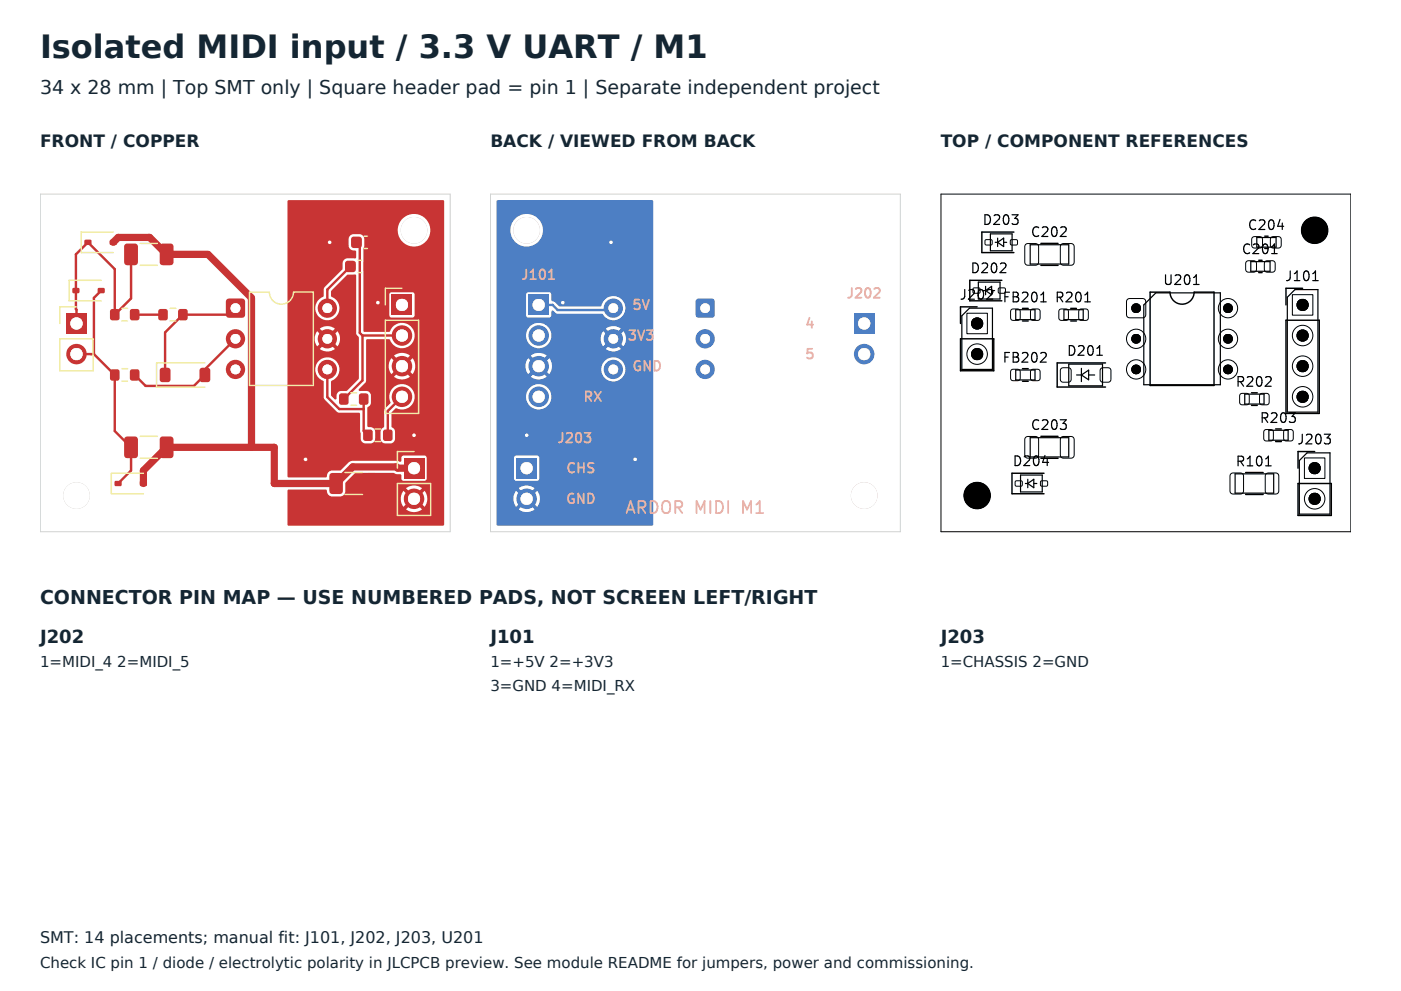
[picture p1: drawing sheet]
<svg xmlns="http://www.w3.org/2000/svg" width="420mm" height="297mm" viewBox="0 0 420 297" stroke-linecap="round" stroke-linejoin="round" font-family="sans-serif">
<g fill="#c83434">
<path d="M117.4 88.3h6.2v6.2h-6.2z" fill-rule="evenodd"/>
<path d="M68 89.7l.6-.2h4a.9 .9 0 0 1 .9 .9v3.9a.9 .9 0 0 1-.9 .9h-4a.9 .9 0 0 1-.9-.9v-3.9z" fill-rule="evenodd"/>
<path d="M37.5 73.3l.6-.3h2.4a.9 .9 0 0 1 .9 .9v4.7a.9 .9 0 0 1-.9 .9h-2.4a.9 .9 0 0 1-.9-.9v-4.7z" fill-rule="evenodd"/>
<path d="M48.1 73.3l.7-.3h2.3a.9 .9 0 0 1 .9 .9v4.7a.9 .9 0 0 1-.9 .9h-2.3a.9 .9 0 0 1-.9-.9v-4.7z" fill-rule="evenodd"/>
<path d="M105.5 71.1l.5-.2h1.7a.81 .81 0 0 1 .8 .8v1.8a.81 .81 0 0 1-.8 .8h-1.7a.81 .81 0 0 1-.8-.8v-1.8z" fill-rule="evenodd"/>
<path d="M111.1 71.1l.6-.2h1.6a.81 .81 0 0 1 .8 .8v1.8a.81 .81 0 0 1-.8 .8h-1.6a.81 .81 0 0 1-.9-.8v-1.8z" fill-rule="evenodd"/>
<path d="M33.2 92.8l.5-.2h1.4l.5 .2 .3 .5v2l-.3 .5-.5 .2h-1.4l-.5-.2-.2-.5v-2z" fill-rule="evenodd"/>
<path d="M39.1 92.8l.5-.2h1.5l.5 .2 .2 .5v2l-.2 .5-.5 .2h-1.5l-.5-.2-.2-.5v-2z" fill-rule="evenodd"/>
<path d="M25.4 71.9h1.9v1.4h-1.9z" fill-rule="evenodd"/>
<path d="M33 71.9h1.9v1.4h-1.9z" fill-rule="evenodd"/>
<path d="M99 142l.6-.3h2.3a.9 .9 0 0 1 .9 .9v4.6a.9 .9 0 0 1-.9 .9h-2.3a.9 .9 0 0 1-.9-.9v-4.6z" fill-rule="evenodd"/>
<path d="M109.6 142l.6-.3h2.3a.9 .9 0 0 1 .9 .9v4.6a.9 .9 0 0 1-.9 .9h-2.3a.9 .9 0 0 1-.9-.9v-4.6z" fill-rule="evenodd"/>
<path d="M48.1 110.4l.6-.2h1.6a.81 .81 0 0 1 .8 .8v2.7a.81 .81 0 0 1-.8 .8h-1.6a.81 .81 0 0 1-.8-.8v-2.7z" fill-rule="evenodd"/>
<path d="M60 110.4l.6-.2h1.6a.81 .81 0 0 1 .8 .8v2.7a.81 .81 0 0 1-.8 .8h-1.6a.81 .81 0 0 1-.8-.8v-2.7z" fill-rule="evenodd"/>
<path d="M109.1 128.9l.5-.2h1.4l.5 .2 .2 .6v1.9l-.2 .6-.5 .2h-1.4l-.5-.2-.3-.6v-1.9z" fill-rule="evenodd"/>
<path d="M115 128.9l.5-.2h1.5l.5 .2 .2 .6v1.9l-.2 .6-.5 .2h-1.5l-.5-.2-.2-.6v-1.9z" fill-rule="evenodd"/>
<path d="M21.8 86.4h1.9v1.4h-1.9z" fill-rule="evenodd"/>
<path d="M29.4 86.4h1.9v1.4h-1.9z" fill-rule="evenodd"/>
<path d="M47.6 92.8l.5-.2h1.5l.5 .2 .2 .5v2l-.2 .5-.5 .2h-1.5l-.5-.2-.2-.5v-2z" fill-rule="evenodd"/>
<path d="M53.6 92.8l.5-.2h1.4l.6 .2 .2 .5v2l-.2 .5-.6 .2h-1.4l-.5-.2-.2-.5v-2z" fill-rule="evenodd"/>
<path d="M33.2 110.9l.5-.2h1.4l.5 .2 .3 .5v2l-.3 .5-.5 .2h-1.4l-.5-.2-.2-.5v-2z" fill-rule="evenodd"/>
<path d="M39.1 110.9l.5-.2h1.5l.5 .2 .2 .5v2l-.2 .5-.5 .2h-1.5l-.5-.2-.2-.5v-2z" fill-rule="evenodd"/>
<path d="M101.8 118.1l.5-.2h1.5l.5 .2 .2 .5v2l-.2 .5-.5 .2h-1.5l-.5-.2-.2-.5v-2z" fill-rule="evenodd"/>
<path d="M107.8 118.1l.5-.2h1.5l.5 .2 .2 .5v2l-.2 .5-.5 .2h-1.5l-.5-.2-.2-.5v-2z" fill-rule="evenodd"/>
<path d="M19.9 93.9h6.1v6.1h-6.1z" fill-rule="evenodd"/>
<path d="M34.4 144.2h2v1.4h-2z" fill-rule="evenodd"/>
<path d="M42 144.2h2v1.4h-2z" fill-rule="evenodd"/>
<path d="M121 137.2h6.2v6.2h-6.2z" fill-rule="evenodd"/>
<path d="M103.7 78.4l.5-.3h1.7a.81 .81 0 0 1 .8 .9v1.8a.81 .81 0 0 1-.8 .8h-1.7a.81 .81 0 0 1-.8-.8v-1.8z" fill-rule="evenodd"/>
<path d="M109.3 78.4l.5-.3h1.7a.81 .81 0 0 1 .8 .9v1.8a.81 .81 0 0 1-.8 .8h-1.7a.81 .81 0 0 1-.8-.8v-1.8z" fill-rule="evenodd"/>
<path d="M37.5 131.1l.6-.3h2.4a.9 .9 0 0 1 .9 .9v4.7a.9 .9 0 0 1-.9 .9h-2.4a.9 .9 0 0 1-.9-.9v-4.7z" fill-rule="evenodd"/>
<path d="M48.1 131.1l.7-.3h2.3a.9 .9 0 0 1 .9 .9v4.7a.9 .9 0 0 1-.9 .9h-2.3a.9 .9 0 0 1-.9-.9v-4.7z" fill-rule="evenodd"/>
</g>
<g fill="#c83434">
<circle cx="120.5" cy="100.6" r="3.1"/>
<circle cx="120.5" cy="109.7" r="3.1"/>
<circle cx="120.5" cy="118.9" r="3.1"/>
<circle cx="70.6" cy="101.5" r="2.89"/>
<circle cx="70.6" cy="110.7" r="2.89"/>
<circle cx="98.1" cy="110.7" r="2.89"/>
<circle cx="98.1" cy="101.5" r="2.89"/>
<circle cx="98.1" cy="92.4" r="2.89"/>
<circle cx="22.9" cy="106.1" r="3.1"/>
<circle cx="124.1" cy="149.5" r="3.1"/>
<circle cx="98.8" cy="72.6" r="1.09"/>
<circle cx="91.6" cy="137.7" r="1.09"/>
<circle cx="124.1" cy="130.4" r="1.09"/>
<circle cx="113.3" cy="90.7" r="1.09"/>
</g>
<g fill="none" stroke="#c83434" stroke-width=".72">
<path d="M39.3 76.2v13.2l-4.9 4.9v-13.6l-8-8.1-3.6 3.6 .1 20.7M105.1 79.9l-7 6.9v5.6M106.9 72.6l1 1v26.2l.8 .8M30.3 87.1l-2.1 2.2v16.8M40.4 94.3h8.5M70.6 92.4l-2 1.9h-13.8l-5.3 5.3v12.8M22.9 106.1h5.3M28.2 106.1l6.2 6.3v16.8l4.9 4.9v6.9l-3.9 3.9M70.6 101.5l-9.2 9.2v1.7l-3.3 3.3h-14.5l-3.2-3.3M98.1 110.7v8.3l3.6 3.6h7.3M108.7 100.6v13.4l-5.6 5.6M108.7 100.6h11.8"/>
<path d="M109 119.6v9.6l1.3 1.2M120.5 118.9l-4.2 4.3v7.2"/>
</g>
<path d="M34 72.6l1.4-1.4h9.5l5 5h12.5l13 13.1v44.8M124.1 140.3h-4.9l-.4-.4h-13.1l-4.9 5h-18.6v-10.8h-32.3l-6.9 6.9v3.9" fill="none" stroke="#c83434" stroke-width="2.2"/>
<path d="M86.2 60.1l46.6-.1 .3 .2v97.2l-46.6 .1-.3-.3v-8h33.9l.1 1.2 .8 1.5 1.5-1.6 .8 .8-1.6 1.6a3.9 3.9 0 0 0 4.8 0l-1.5-1.6 .7-.8 1.6 1.6 .2-.3a4 4 0 0 0-.2-4.5l-1.6 1.6-.7-.8 1.5-1.6-.3-.2a4 4 0 0 0-4.5 .2l1.6 1.6-.8 .8-1.5-1.6-.6 .9-.3 1.2h-33.9v-2.1l.2-.4 11.5 .1a2.27 2.27 0 0 0 1.5 2h2.8a1.63 1.63 0 0 0 1.3-1.4l.1-2.8 3-2.9h11.4l1 .4 1.2 .1 .2 1.5 .4 .4h6.7l.4-.6v-6.5l-.6-.5h-6.3l-.6 .5-.1 1.1-.2 .3-1-.3h-13.6l-.9 .4-2.6 2.5h-2.7a2.97 2.97 0 0 0-1.5 2.1h-11.3l-.3-.4v-41.5h8.1l.2 1.4 .6 1.2 1.7-1.7 .8 .8-1.7 1.7a3.7 3.7 0 0 0 4.5 0l-1.7-1.7 .8-.8 1.7 1.7 .3-.5a3.8 3.8 0 0 0-.3-4l-1.7 1.7-.8-.8 1.7-1.7-.5-.3a3.8 3.8 0 0 0-4 .3l1.7 1.7-.8 .8-1.7-1.7-.8 1.9h-8.1v-9.2h8.3v.7a3.7 3.7 0 0 0 6 2.5 3.7 3.7 0 0 0-1.2-6.4v-1.6l4.7-4.8 2.4-.2 .3 .2 .1 17.5 .8 1.3v12.2l-3.5 3.7-1.9 .1a1.8 1.8 0 0 0-1.4 2.4h-.5l-1.1-1.1 .1-4.3a3.7 3.7 0 0 0 1.7-5.6 3.7 3.7 0 0 0-5.9 0 3.7 3.7 0 0 0 1.9 5.6l.1 5.2 4 4.1 .5 .2h6l.3 .2 .2 7.7a1.41 1.41 0 0 0 1.4 1.3l2-.1a1.42 1.42 0 0 0 1-1.2v-2.3h1.6v2.6a1.43 1.43 0 0 0 1.3 1l2-.1a1.42 1.42 0 0 0 1-1.2v-2.6l-1.1-1.2v-4l1.2-1.4h.4a3.8 3.8 0 0 0 5.3-3.2 3.8 3.8 0 0 0-4.6-4.1 3.8 3.8 0 0 0-2.5 5.6l-1.9 2-.1 5.3-.8 .6-.2 .7h-1.6a1.71 1.71 0 0 0-2.2-1.4l-.2-5.6 1-1.2 .1-2.6a1.41 1.41 0 0 0-1.3-1.3h-2l-.4-.4 2.2-2.4 .1-5h6.7l.1 1.3 .7 1.4 1.6-1.5 .8 .7-1.6 1.6a3.9 3.9 0 0 0 4.8 0l-1.6-1.6 .8-.7 1.6 1.5 .2-.3a4 4 0 0 0-.2-4.5l-1.6 1.6-.8-.8 1.6-1.5-.3-.3a4 4 0 0 0-4.5 .3l1.6 1.5-.8 .8-1.6-1.6-.5 .9-.3 1.2h-6.7v-7.6l7-.1a3.8 3.8 0 0 0 6 1.9 3.8 3.8 0 0 0-.1-6.2 3.8 3.8 0 0 0-5.9 2l-7.5 .1-.3-.3-.1-11h7.8v6.3l.2 .5 .5 .2h6.2l.5-.2 .2-.5v-6.5l-.7-.4h-6.2l-.5 .2-.2 .4h-7.8v-13.7l.3-.8v-2.5l-.3-.4-.7-.6h-2.3a1.49 1.49 0 0 0-1.4 1.4l.1 2.4a1.89 1.89 0 0 0 2 1.1l.2 2-.4 .4a4.3 4.3 0 0 0-3.1 .2l-.5 .8-.2 2.2-5.3 5.4-.3 .5v2.1l-.2 .3a3.6 3.6 0 0 0-2.3 3h-8.3v-23.4h33v.8a4.9 4.9 0 0 0 7.5 3.8 4.9 4.9 0 0 0 0-8.4 4.9 4.9 0 0 0-7.5 3.8h-33z" fill-rule="evenodd" fill="#c83434"/>
<g fill="#fff">
<circle cx="98.8" cy="72.6" r=".55"/>
<circle cx="91.6" cy="137.7" r=".55"/>
<circle cx="124.1" cy="130.4" r=".55"/>
<circle cx="113.3" cy="90.7" r=".55"/>
<circle cx="120.5" cy="91.4" r="1.82"/>
<circle cx="120.5" cy="100.6" r="1.82"/>
<circle cx="120.5" cy="109.7" r="1.82"/>
<circle cx="120.5" cy="118.9" r="1.82"/>
<circle cx="70.6" cy="92.4" r="1.46"/>
<circle cx="70.6" cy="101.5" r="1.46"/>
<circle cx="70.6" cy="110.7" r="1.46"/>
<circle cx="98.1" cy="110.7" r="1.46"/>
<circle cx="98.1" cy="101.5" r="1.46"/>
<circle cx="98.1" cy="92.4" r="1.46"/>
<circle cx="124.1" cy="69" r="4"/>
<circle cx="22.9" cy="96.9" r="1.82"/>
<circle cx="22.9" cy="106.1" r="1.82"/>
<circle cx="22.9" cy="148.5" r="4"/>
<circle cx="124.1" cy="140.3" r="1.82"/>
<circle cx="124.1" cy="149.5" r="1.82"/>
</g>
<g fill="none" stroke="#f2eda1" stroke-width=".43">
<path d="M34 69.6h-9.7v6.1h9.7M42 73h5.2M42 79.5h5.2M107.3 78h1.1M109.2 70.8h1M109.2 74.5h1M22.9 92h-5v4.9M30.3 84h-9.6v6.2h9.6M36.5 92.4h1.7M36.5 96.2h1.7M51 92.4h1.7M51 96.2h1.7"/>
<path d="M74.8 87.6h6a3.6 3.6 0 0 0 3.6 3.6 3.6 3.6 0 0 0 3.6-3.6h5.9v27.9h-19.1zM107.3 81.7h1.1M115.5 96h10v27.9h-10zM120.5 86.4h-5v5M17.9 101.5h10v9.6h-10zM36.5 110.5h1.7M36.5 114.3h1.7M61.4 108.8h-14.5v7.2h14.5M105.2 117.7h1.7M42 130.8h5.2M42 137.4h5.2M105.2 121.5h1.7"/>
<path d="M112.4 128.6h1.7M112.4 132.3h1.7M124.1 135.3h-5v5M43 141.8h-9.6v6.2h9.6M103.4 141.6h5.3M103.4 148.2h5.3M119.1 144.9h10v9.6h-10z"/>
</g>
<g fill="#f2eda1">
<circle cx="120.5" cy="91.4" r="1.82"/>
<circle cx="120.5" cy="100.6" r="1.82"/>
<circle cx="120.5" cy="109.7" r="1.82"/>
<circle cx="120.5" cy="118.9" r="1.82"/>
<circle cx="70.6" cy="92.4" r="1.46"/>
<circle cx="70.6" cy="101.5" r="1.46"/>
<circle cx="70.6" cy="110.7" r="1.46"/>
<circle cx="98.1" cy="110.7" r="1.46"/>
<circle cx="98.1" cy="101.5" r="1.46"/>
<circle cx="98.1" cy="92.4" r="1.46"/>
<circle cx="124.1" cy="69" r="4"/>
<circle cx="22.9" cy="96.9" r="1.82"/>
<circle cx="22.9" cy="106.1" r="1.82"/>
<circle cx="22.9" cy="148.5" r="4"/>
<circle cx="124.1" cy="140.3" r="1.82"/>
<circle cx="124.1" cy="149.5" r="1.82"/>
</g>
<path d="M12.1 58.2h122.9v101.2h-122.9z" fill="none" stroke="#d0d2cd" stroke-width=".3"/>
<g fill="#d0d2cd">
<circle cx="120.5" cy="91.4" r="1.82"/>
<circle cx="120.5" cy="100.6" r="1.82"/>
<circle cx="120.5" cy="109.7" r="1.82"/>
<circle cx="120.5" cy="118.9" r="1.82"/>
<circle cx="70.6" cy="92.4" r="1.46"/>
<circle cx="70.6" cy="101.5" r="1.46"/>
<circle cx="70.6" cy="110.7" r="1.46"/>
<circle cx="98.1" cy="110.7" r="1.46"/>
<circle cx="98.1" cy="101.5" r="1.46"/>
<circle cx="98.1" cy="92.4" r="1.46"/>
<circle cx="124.1" cy="69" r="4"/>
<circle cx="22.9" cy="96.9" r="1.82"/>
<circle cx="22.9" cy="106.1" r="1.82"/>
<circle cx="22.9" cy="148.5" r="4"/>
<circle cx="124.1" cy="140.3" r="1.82"/>
<circle cx="124.1" cy="149.5" r="1.82"/>
</g>
<g fill="#fff">
<circle cx="120.5" cy="91.4" r="1.82"/>
<circle cx="120.5" cy="100.6" r="1.82"/>
<circle cx="120.5" cy="109.7" r="1.82"/>
<circle cx="120.5" cy="118.9" r="1.82"/>
<circle cx="70.6" cy="92.4" r="1.46"/>
<circle cx="70.6" cy="101.5" r="1.46"/>
<circle cx="70.6" cy="110.7" r="1.46"/>
<circle cx="98.1" cy="110.7" r="1.46"/>
<circle cx="98.1" cy="101.5" r="1.46"/>
<circle cx="98.1" cy="92.4" r="1.46"/>
<circle cx="124.1" cy="69" r="4"/>
<circle cx="22.9" cy="96.9" r="1.82"/>
<circle cx="22.9" cy="106.1" r="1.82"/>
<circle cx="22.9" cy="148.5" r="4"/>
<circle cx="124.1" cy="140.3" r="1.82"/>
<circle cx="124.1" cy="149.5" r="1.82"/>
</g>
<g fill="#4d7fc4">
<path d="M158.4 88.3h6.2v6.2h-6.2z" fill-rule="evenodd"/>
<path d="M208.8 89.7l.6-.2h4a.9 .9 0 0 1 .9 .9v3.9a.9 .9 0 0 1-.9 .9h-4a.9 .9 0 0 1-.9-.9v-3.9z" fill-rule="evenodd"/>
<path d="M256 93.9h6.1v6.1h-6.1z" fill-rule="evenodd"/>
<path d="M154.8 137.2h6.2v6.2h-6.2z" fill-rule="evenodd"/>
</g>
<g fill="#4d7fc4">
<circle cx="161.5" cy="100.6" r="3.1"/>
<circle cx="161.5" cy="109.7" r="3.1"/>
<circle cx="161.5" cy="118.9" r="3.1"/>
<circle cx="211.4" cy="101.5" r="2.89"/>
<circle cx="211.4" cy="110.7" r="2.89"/>
<circle cx="183.9" cy="110.7" r="2.89"/>
<circle cx="183.9" cy="101.5" r="2.89"/>
<circle cx="183.9" cy="92.4" r="2.89"/>
<circle cx="259.1" cy="106.1" r="3.1"/>
<circle cx="157.9" cy="149.5" r="3.1"/>
<circle cx="183.2" cy="72.6" r="1.09"/>
<circle cx="190.4" cy="137.7" r="1.09"/>
<circle cx="157.9" cy="130.4" r="1.09"/>
<circle cx="168.7" cy="90.7" r="1.09"/>
</g>
<path d="M161.5 91.4h4.2l1.5 1.5h16.1l.6-.5" fill="none" stroke="#4d7fc4" stroke-width=".72"/>
<path d="M149 60h46.5l.3 .3v8.3h-33l-.2-.7a4.9 4.9 0 0 0-7.9-2.6 4.9 4.9 0 0 0 1.3 8.2 4.9 4.9 0 0 0 6.8-4.9h33v23.4h-8.3l-.2-.7a3.7 3.7 0 0 0-3.7-2.6 3.7 3.7 0 0 0-3.4 3.1h-12.5l-1.4-1.3-.9-.4-.2-2.1-.4-.4h-6.4l-.5 .2-.2 .4v6.3l.4 .6h6.7l.4-.4 .1-1.4 .4-.2 1.4 .9h13.3a4.3 4.3 0 0 0 4.5 1.8 3.6 3.6 0 0 0 2.6-3.8h8.3v9.2h-8.1l-.8-1.9-1.7 1.7-.8-.8 1.7-1.7-.4-.3a3.8 3.8 0 0 0-4.1 .3l1.7 1.7-.8 .8-1.7-1.7-.5 .9h-15a3.8 3.8 0 0 0-5.8-2.9 3.8 3.8 0 0 0 0 6.5 3.8 3.8 0 0 0 5.8-2.9v-.7h15l-.1 .2a3.8 3.8 0 0 0 .6 3.4l1.7-1.7 .8 .8-1.7 1.7 .5 .3a3.8 3.8 0 0 0 4-.3l-1.7-1.7 .8-.8 1.7 1.7 .6-1.2 .2-1.4h8.1v9.2h-8.3a3.6 3.6 0 0 0-3.1-3.3 3.6 3.6 0 0 0-3.9 2.3h-15l-.3-1.2-.5-.9-1.6 1.6-.8-.8 1.6-1.5a3.9 3.9 0 0 0-4.8 0l1.6 1.5-.8 .8-1.6-1.6-.2 .4a4 4 0 0 0 .2 4.4l1.6-1.5 .8 .7-1.6 1.6 .3 .2a4 4 0 0 0 4.5-.2l-1.6-1.6 .8-.7 1.6 1.5 .7-1.4 .1-1.3h15l-.1 .3a3.6 3.6 0 0 0 3.1 4.6 3.6 3.6 0 0 0 4-3.9h8.3v8.1h-30.5l-.2-.7a3.8 3.8 0 0 0-6.2-1.7 3.8 3.8 0 0 0 1.2 6.4 3.8 3.8 0 0 0 5.2-4h30.5v18.7h-34.1l-.2-.5-.5-.2h-6.3l-.4 .2-.2 .5v6.3l.2 .4 .4 .2h6.3l.5-.2 .2-.4v-6.3h34.1v12h-33.9l-.3-1.2-.5-.9-1.6 1.6-.8-.8 1.6-1.6-.3-.2a4 4 0 0 0-4.5 .2l1.5 1.6-.7 .8-1.6-1.6-.2 .3a4 4 0 0 0 .2 4.5l1.6-1.6 .7 .8-1.5 1.6 .3 .2a4 4 0 0 0 4.5-.2l-1.6-1.6 .8-.8 1.6 1.6 .7-1.5 .1-1.2h33.9v8l-.3 .3-46.6-.1z" fill-rule="evenodd" fill="#4d7fc4"/>
<g fill="#fff">
<circle cx="183.2" cy="72.6" r=".55"/>
<circle cx="190.4" cy="137.7" r=".55"/>
<circle cx="157.9" cy="130.4" r=".55"/>
<circle cx="168.7" cy="90.7" r=".55"/>
<circle cx="161.5" cy="91.4" r="1.82"/>
<circle cx="161.5" cy="100.6" r="1.82"/>
<circle cx="161.5" cy="109.7" r="1.82"/>
<circle cx="161.5" cy="118.9" r="1.82"/>
<circle cx="211.4" cy="92.4" r="1.46"/>
<circle cx="211.4" cy="101.5" r="1.46"/>
<circle cx="211.4" cy="110.7" r="1.46"/>
<circle cx="183.9" cy="110.7" r="1.46"/>
<circle cx="183.9" cy="101.5" r="1.46"/>
<circle cx="183.9" cy="92.4" r="1.46"/>
<circle cx="157.9" cy="69" r="4"/>
<circle cx="259.1" cy="96.9" r="1.82"/>
<circle cx="259.1" cy="106.1" r="1.82"/>
<circle cx="259.1" cy="148.5" r="4"/>
<circle cx="157.9" cy="140.3" r="1.82"/>
<circle cx="157.9" cy="149.5" r="1.82"/>
</g>
<g fill="none" stroke="#e8b2a7" stroke-width=".54">
<path d="M157.8 80.8v2a.93 .93 0 0 1-1.1 .9M159 83.7h1.7M159 81.6l.8-.8v2.9M162.2 80.9l.5-.1a1.81 1.81 0 0 1 0 2.9h-.2a1.92 1.92 0 0 1-.3-2.8zM164.5 83.7h1.7M164.5 81.6l.8-.8v2.9M188.6 99h1.8l-.9 1.1a.79 .79 0 0 1 .9 .5v.7l-.3 .4-1.1 .2-.4-.3M191.2 99l1 2.9 1-2.9M191.7 89.8h-1.4l-.2 1.4 .5-.3 .9 .1 .3 .5-.1 .9-.5 .3h-.6l-.5-.3M192.6 89.8l1 2.9 1-2.9M193.9 99h1.8l-1 1.1a.79 .79 0 0 1 1 .5v.7l-.3 .4-1.1 .2-.4-.3M242.7 95.2l-.7 2.1h1.8"/>
<path d="M243.4 96.3v2M255.4 86.3v2.1a.93 .93 0 0 1-1.2 .8M256.6 86.6l.4-.3 1 .2a.78 .78 0 0 1 .1 1.1l-1.6 1.6h1.7M259.8 86.5l.5-.2a1.81 1.81 0 0 1 0 2.9h-.3a1.92 1.92 0 0 1-.2-2.7zM262.1 86.6l.4-.3 1 .2a.78 .78 0 0 1 .1 1.1l-1.6 1.6h1.7M175.6 118.9h1.1a.78 .78 0 0 0 .6-.8 .78 .78 0 0 0-.6-.8h-1.1v2.9M176.3 118.9l1 1.3M178.2 117.3l2 2.9M180.2 117.3l-2 2.9M191.8 108.3a1.42 1.42 0 0 0-1.7 1 1.42 1.42 0 0 0 1 1.8l.9-.3v-1h-.6M194.8 108.2v2.9l-1.6-2.9v2.9M196.2 108.2a1.46 1.46 0 0 1 1.7 1.4 1.46 1.46 0 0 1-1.7 1.5z"/>
<path d="M243.5 104.5h-1.4l-.1 1.4 .4-.3 1 .2 .2 .4-.1 1-.4 .2h-.7l-.4-.2M168.6 129.7v2.1a.93 .93 0 0 1-1.1 .8M169.9 130l.4-.3 .9 .1a.79 .79 0 0 1 .2 1.1l-1.7 1.7h1.8M172.1 139a1.16 1.16 0 0 0-1.4 0 1.16 1.16 0 0 0-.3 1.4 1.08 1.08 0 0 0 .5 1.1 1.08 1.08 0 0 0 1.2-.2M173 129.8l.6-.1a1.81 1.81 0 0 1 0 2.9h-.3a1.92 1.92 0 0 1-.3-2.8zM173.4 138.7v2.9M175 138.7v2.9M175.2 129.7h1.8l-.9 1.1a.79 .79 0 0 1 .9 .5v.7l-.3 .5-1.1 .1-.4-.3M177.9 138.9l-1.1-.2-.4 .3v.8l1.3 .6 .2 .7-.5 .5-1.1-.1M171.9 148a1.42 1.42 0 0 0-1.7 1.1 1.42 1.42 0 0 0 1.1 1.7l.8-.3v-.9h-.6M173.4 140.1h1.6M175 147.9v2.9l-1.7-2.9v2.9"/>
<path d="M176.3 147.9a1.46 1.46 0 0 1 1.7 1.5 1.46 1.46 0 0 1-1.7 1.4zM187.8 153.8l1.2-3.6 1.2 3.6M188.2 152.7h1.7M191.4 152.1h1.4a.98 .98 0 0 0 .7-1 .98 .98 0 0 0-.7-.9h-1.4v3.6M192.3 152.1l1.2 1.7M195.1 150.2a1.9 1.9 0 0 1 2 1.1 1.9 1.9 0 0 1-.7 2.3l-1.3 .2zM199 150.3a1.2 1.2 0 0 1 1.3 0 1.2 1.2 0 0 1 .6 1.1v1.2a1.21 1.21 0 0 1-1.2 1.2 1.21 1.21 0 0 1-1.2-1.2v-1.2l.2-.7zM202.5 152.1h1.3a.98 .98 0 0 0 .8-1 .98 .98 0 0 0-.8-.9h-1.3v3.6M203.3 152.1l1.2 1.7M208.8 153.8v-3.6l1.2 2.5 1.2-2.5v3.6M212.9 150.2v3.6M214.7 150.2a1.9 1.9 0 0 1 2 1.1 1.9 1.9 0 0 1-.7 2.3l-1.3 .2z"/>
<path d="M218.3 150.2v3.6M222.8 153.8v-3.6l1.2 2.5 1.2-2.5v3.6M226.7 153.8h2.1M226.7 151.2l1-1v3.6"/>
</g>
<g fill="#e8b2a7">
<circle cx="161.5" cy="91.4" r="1.82"/>
<circle cx="161.5" cy="100.6" r="1.82"/>
<circle cx="161.5" cy="109.7" r="1.82"/>
<circle cx="161.5" cy="118.9" r="1.82"/>
<circle cx="211.4" cy="92.4" r="1.46"/>
<circle cx="211.4" cy="101.5" r="1.46"/>
<circle cx="211.4" cy="110.7" r="1.46"/>
<circle cx="183.9" cy="110.7" r="1.46"/>
<circle cx="183.9" cy="101.5" r="1.46"/>
<circle cx="183.9" cy="92.4" r="1.46"/>
<circle cx="157.9" cy="69" r="4"/>
<circle cx="259.1" cy="96.9" r="1.82"/>
<circle cx="259.1" cy="106.1" r="1.82"/>
<circle cx="259.1" cy="148.5" r="4"/>
<circle cx="157.9" cy="140.3" r="1.82"/>
<circle cx="157.9" cy="149.5" r="1.82"/>
</g>
<path d="M147 58.2h122.9v101.2h-122.9z" fill="none" stroke="#d0d2cd" stroke-width=".3"/>
<g fill="#d0d2cd">
<circle cx="161.5" cy="91.4" r="1.82"/>
<circle cx="161.5" cy="100.6" r="1.82"/>
<circle cx="161.5" cy="109.7" r="1.82"/>
<circle cx="161.5" cy="118.9" r="1.82"/>
<circle cx="211.4" cy="92.4" r="1.46"/>
<circle cx="211.4" cy="101.5" r="1.46"/>
<circle cx="211.4" cy="110.7" r="1.46"/>
<circle cx="183.9" cy="110.7" r="1.46"/>
<circle cx="183.9" cy="101.5" r="1.46"/>
<circle cx="183.9" cy="92.4" r="1.46"/>
<circle cx="157.9" cy="69" r="4"/>
<circle cx="259.1" cy="96.9" r="1.82"/>
<circle cx="259.1" cy="106.1" r="1.82"/>
<circle cx="259.1" cy="148.5" r="4"/>
<circle cx="157.9" cy="140.3" r="1.82"/>
<circle cx="157.9" cy="149.5" r="1.82"/>
</g>
<g fill="#fff">
<circle cx="161.5" cy="91.4" r="1.82"/>
<circle cx="161.5" cy="100.6" r="1.82"/>
<circle cx="161.5" cy="109.7" r="1.82"/>
<circle cx="161.5" cy="118.9" r="1.82"/>
<circle cx="211.4" cy="92.4" r="1.46"/>
<circle cx="211.4" cy="101.5" r="1.46"/>
<circle cx="211.4" cy="110.7" r="1.46"/>
<circle cx="183.9" cy="110.7" r="1.46"/>
<circle cx="183.9" cy="101.5" r="1.46"/>
<circle cx="183.9" cy="92.4" r="1.46"/>
<circle cx="157.9" cy="69" r="4"/>
<circle cx="259.1" cy="96.9" r="1.82"/>
<circle cx="259.1" cy="106.1" r="1.82"/>
<circle cx="259.1" cy="148.5" r="4"/>
<circle cx="157.9" cy="140.3" r="1.82"/>
<circle cx="157.9" cy="149.5" r="1.82"/>
</g>
<g fill="none" stroke="#000" stroke-width=".36">
<path d="M291.7 78.8a1.46 1.46 0 0 1 1.6 1.5 1.46 1.46 0 0 1-1.6 1.4zM294.4 79.1l.4-.3 1 .2a.78 .78 0 0 1 .1 1.1l-1.6 1.6h1.8M295.3 64.4a1.46 1.46 0 0 1 1.6 1.4 1.46 1.46 0 0 1-1.6 1.5zM296.9 70.1h6.5v5.1h-6.5zM297.6 79l.5-.2a1.81 1.81 0 0 1 0 2.9h-.2a1.92 1.92 0 0 1-.3-2.7zM298 64.6l.4-.2 1 .1a.79 .79 0 0 1 .1 1.1l-1.6 1.7h1.8M298.4 72.6h.7M299.1 71.4v2.5M299.1 72.6l1.8-1.2v2.5zM299.9 79.1l.4-.3 1 .2a.78 .78 0 0 1 .1 1.1l-1.6 1.6h1.8M300.9 72.6h.9M301.1 64.6l.6-.2a1.81 1.81 0 0 1 0 2.9l-.6-.3a2.43 2.43 0 0 1 0-2.4z"/>
<path d="M303.4 64.4h1.8l-1 1.1a.79 .79 0 0 1 1 .5v.7l-.3 .4-1.1 .2-.4-.3M308.8 73.4h11.6v5.7h-11.6zM311.4 68.3a1.16 1.16 0 0 0-1.5-.1 1.16 1.16 0 0 0-.3 1.4 1.08 1.08 0 0 0 .5 1.1 1.08 1.08 0 0 0 1.3-.1M312.5 68.3l.4-.3 1 .1a.78 .78 0 0 1 .1 1.1l-1.7 1.7h1.8M315.5 68.3l.7-.3a1.81 1.81 0 0 1 0 2.9l-.7-.3a2.43 2.43 0 0 1 0-2.3zM318 68.3l.4-.3 1 .1a.78 .78 0 0 1 .1 1.1l-1.7 1.7h1.8M374.6 73.4a1.16 1.16 0 0 0-1.4 0 1.16 1.16 0 0 0-.4 1.4 1.08 1.08 0 0 0 .6 1.1 1.08 1.08 0 0 0 1.2-.2M375 78.4h5.7v2.9h-5.7zM375.7 73.4l.4-.3 1 .2a.78 .78 0 0 1 .1 1.1l-1.6 1.6h1.8M376.4 66.2a1.16 1.16 0 0 0-1.4-.1 1.16 1.16 0 0 0-.4 1.4 1.08 1.08 0 0 0 .6 1.1 1.08 1.08 0 0 0 1.2-.1M376.8 71.2h5.8v2.9h-5.8zM377.5 66.2l.4-.3 1 .1a.78 .78 0 0 1 .1 1.1l-1.6 1.7h1.8"/>
<path d="M378.9 73.3l.5-.2a1.81 1.81 0 0 1 0 2.9h-.2a1.92 1.92 0 0 1-.3-2.7zM380.6 66.2l.6-.3a1.81 1.81 0 0 1 0 2.9l-.6-.3a2.43 2.43 0 0 1 0-2.3zM381.2 76h1.7M381.2 73.9l.9-.8v2.9M383.7 65.7l-.7 2.1h1.8M384.4 66.8v2M288.3 94.7l2.3-2.3h6.9v18.3h-9.2zM289.2 86.8v2a.93 .93 0 0 1-1.1 .9M290.5 87l.4-.2 .9 .1a.78 .78 0 0 1 .2 1.1l-1.7 1.7h1.8M293.3 84.6h6.5v5h-6.5zM293.9 89.7a1.81 1.81 0 0 1 0-2.9h.3a1.81 1.81 0 0 1 0 2.9M294.7 87.1h.8"/>
<path d="M295.5 85.8v2.5M295.5 87.1l1.8-1.3v2.5zM296 87l.4-.2 .9 .1a.79 .79 0 0 1 .2 1.1l-1.7 1.7M297.3 87.1h.9M301.3 88.9h.9M302.6 87.6h-1.3v2.9M303.7 88.9h1M303.7 87.6h1l.4 .2 .2 .6-.6 .5a.77 .77 0 0 1 .7 .7 .77 .77 0 0 1-.6 .9h-1.1zM304.5 92.8h5.8v3h-5.8zM306.5 87.8l.4-.2 1 .1a.79 .79 0 0 1 .1 1.1l-1.6 1.7h1.7M309.7 87.7l.5-.1a1.81 1.81 0 0 1 0 2.9h-.3a1.92 1.92 0 0 1-.2-2.8zM312 90.5h1.7"/>
<path d="M312 88.4l.8-.8v2.9M317 89.1h1.1a.78 .78 0 0 0 .5-.8 .78 .78 0 0 0-.5-.7h-1.1v2.9M317.6 89.1l1 1.4M319 92.8h5.7v3h-5.7zM319.7 87.8l.4-.2 1 .1a.79 .79 0 0 1 .1 1.1l-1.6 1.7h1.8M322.9 87.7l.5-.1a1.81 1.81 0 0 1 0 2.9h-.2a1.92 1.92 0 0 1-.3-2.8zM325.2 90.5h1.7M325.2 88.4l.8-.8v2.9M342.9 91.4l3.6-3.6h19.3v27.5h-22.9zM349.4 82.4v2.3l.6 .6h.5l.6-.6v-2.3M352.3 82.6l.4-.2 1 .1a.78 .78 0 0 1 .1 1.1l-1.6 1.7h1.8M355.3 82.6l.7-.2a1.81 1.81 0 0 1 0 2.9l-.7-.3a2.43 2.43 0 0 1 0-2.4z"/>
<path d="M357.8 85.3h1.7M357.8 83.2l.8-.8v2.9M385.9 89.1l2.3-2.3h6.9v36.7h-9.2zM386.8 81.2v2.1a.93 .93 0 0 1-1.1 .8M388 84.1h1.7M388 82l.9-.8v2.9M391.1 81.5l.6-.3a1.81 1.81 0 0 1 0 2.9l-.6-.3a2.44 2.44 0 0 1 0-2.3zM393.5 84.1h1.7M393.5 82l.9-.8v2.9M301.3 107h.9M302.6 105.6h-1.3v2.9M303.7 105.6h1l.4 .3 .2 .6-.6 .5a.77 .77 0 0 1 .7 .7 .77 .77 0 0 1-.6 .8h-1.1z"/>
<path d="M303.7 107h1M304.5 110.9h5.8v3h-5.8zM306.5 105.9l.4-.3 1 .2a.78 .78 0 0 1 .1 1.1l-1.6 1.6h1.7M309.5 105.9l.7-.3a1.81 1.81 0 0 1 0 2.9l-.7-.2a2.43 2.43 0 0 1 0-2.4zM312 105.9l.4-.3 1 .2a.78 .78 0 0 1 .1 1.1l-1.6 1.6h1.8M320.4 109.1h10.1v6.5h-10.1zM320.6 103.6a1.46 1.46 0 0 1 1.6 1.4 1.46 1.46 0 0 1-1.6 1.5zM322.7 112.4h1.5M323.3 103.9l.4-.3 1 .1a.78 .78 0 0 1 .1 1.1l-1.6 1.7h1.8M324.2 110.4v4M324.2 112.4l2.2-1.5v2.9zM326.4 112.4h1.8"/>
<path d="M326.5 103.7l.5-.1a1.81 1.81 0 0 1 0 2.9h-.2a1.92 1.92 0 0 1-.3-2.8zM328.8 106.5h1.7M328.8 104.4l.9-.8v2.9M371.2 114.4h1.1a.78 .78 0 0 0 .5-.8 .78 .78 0 0 0-.5-.7h-1.1v2.9M371.9 114.4l.9 1.4M373.2 118.1h5.7v3h-5.7zM373.9 113.1l.4-.2 1 .1a.78 .78 0 0 1 .1 1.1l-1.6 1.7h1.8M376.9 113.1l.7-.2a1.81 1.81 0 0 1 0 2.9l-.7-.3a2.43 2.43 0 0 1 0-2.4zM379.4 113.1l.4-.2 1 .1a.79 .79 0 0 1 .1 1.1l-1.6 1.7h1.8M304.3 136.6a1.46 1.46 0 0 1 1.7 1.5 1.46 1.46 0 0 1-1.7 1.4zM307.1 136.9l.4-.3 .9 .2a.79 .79 0 0 1 .2 1.1l-1.7 1.6h1.8M308.8 131.2h11.6v5.8h-11.6z"/>
<path d="M310.1 136.9l.7-.3a1.81 1.81 0 0 1 0 2.9l-.7-.2a2.43 2.43 0 0 1 0-2.4zM311.4 126.1a1.16 1.16 0 0 0-1.5 0 1.16 1.16 0 0 0-.3 1.4 1.08 1.08 0 0 0 .5 1.1 1.08 1.08 0 0 0 1.3-.2M312.5 126.1l.4-.3 1 .1a.78 .78 0 0 1 .1 1.1l-1.7 1.7h1.8M313.3 136.5l-.7 2.1h1.8M313.9 137.6v1.9M315.5 126.1l.7-.3a1.81 1.81 0 0 1 0 2.9l-.7-.3a2.43 2.43 0 0 1 0-2.3zM317.8 125.8h1.8l-.9 1.1a.79 .79 0 0 1 .9 .6v.6l-.2 .5-1.1 .1-.5-.3M371.2 138.2h1.1a.79 .79 0 0 0 .5-.7 .79 .79 0 0 0-.5-.8h-1.1v2.9M371.9 138.2l.9 1.4M373.9 139.6h1.7M373.9 137.5l.8-.8v2.9M376.9 137l.7-.3a1.81 1.81 0 0 1 0 2.9l-.7-.3a2.43 2.43 0 0 1 0-2.3z"/>
<path d="M378.4 125.2h1.1a.79 .79 0 0 0 .6-.7 .79 .79 0 0 0-.6-.8h-1.1v2.9M379.1 125.2l.9 1.4M379.4 137.5l.8-.8v2.9M379.4 139.6h1.7M380.4 129h5.8v2.9h-5.8zM381.1 124l.5-.3 .9 .1a.78 .78 0 0 1 .2 1.1l-1.7 1.7h1.8M384.2 124l.7-.3a1.81 1.81 0 0 1 0 2.9l-.7-.3a2.43 2.43 0 0 1 0-2.3zM386.5 123.7h1.8l-1 1.1a.78 .78 0 0 1 1 .6v.6l-.3 .5-1.1 .1-.4-.3M390.4 130.1v2.1a.93 .93 0 0 1-1.1 .8M391.6 130.4l.5-.3 .9 .2a.78 .78 0 0 1 .2 1.1l-1.7 1.6h1.8M391.8 135.7h6.9v18.4h-9.2v-16.1zM394.8 130.3l.6-.2a1.81 1.81 0 0 1 0 2.9h-.3a1.92 1.92 0 0 1-.3-2.7z"/>
<path d="M397 130.1h1.8l-1 1.1a.79 .79 0 0 1 1 .6v.7l-.3 .4-1.1 .1-.4-.2M305.9 142.4h6.5v5h-6.5zM307.4 144.9h.7M308.1 143.6v2.6M308.1 144.9l1.8-1.3v2.6zM309.9 144.9h.9M370.3 142h11.5v5.8h-11.5z"/>
</g>
<path d="M391.4 67v3.7M391.4 68.8h2M393.4 67v3.7M395 67.4l.5-.4h.9a.98 .98 0 0 1 .5 1.6l-2.1 2.1h2.2M290.2 146.5v3.7M290.2 148.3h2M292.2 146.5v3.7M293.8 150.2h2.1M293.8 147.6l1-1.1v3.7" fill="none" stroke="#000" stroke-width=".54"/>
<g fill="none" stroke="#000" stroke-width=".3">
<path d="M282.1 58.2h122.9v101.2h-122.9zM295.4 71.9h1.9v1.4h-1.9zM303 71.9h1.9v1.4h-1.9zM307.5 73.3l.6-.3h2.4a.9 .9 0 0 1 .9 .9v4.7a.9 .9 0 0 1-.9 .9h-2.4a.9 .9 0 0 1-.9-.9v-4.7zM318.1 73.3l.7-.3h2.3a.9 .9 0 0 1 .9 .9v4.7a.9 .9 0 0 1-.9 .9h-2.3a.9 .9 0 0 1-.9-.9v-4.7zM373.7 78.4l.5-.3h1.7a.81 .81 0 0 1 .8 .9v1.8a.81 .81 0 0 1-.8 .8h-1.7a.81 .81 0 0 1-.8-.8v-1.8zM375.5 71.1l.6-.2h1.6a.81 .81 0 0 1 .8 .8v1.8a.81 .81 0 0 1-.8 .8h-1.6a.81 .81 0 0 1-.9-.8v-1.8zM379.3 78.4l.5-.3h1.7a.81 .81 0 0 1 .8 .9v1.8a.81 .81 0 0 1-.8 .8h-1.7a.81 .81 0 0 1-.8-.8v-1.8zM381.1 71.1l.6-.2h1.6a.81 .81 0 0 1 .8 .8v1.8a.81 .81 0 0 1-.8 .8h-1.6a.81 .81 0 0 1-.9-.8v-1.8zM289.9 93.9h6.1v6.1h-6.1zM291.8 86.4h1.9v1.4h-1.9zM299.4 86.4h1.9v1.4h-1.9z"/>
<path d="M303.2 92.8l.5-.2h1.4l.5 .2 .3 .5v2l-.3 .5-.5 .2h-1.4l-.5-.2-.2-.5v-2zM309.1 92.8l.5-.2h1.5l.5 .2 .2 .5v2l-.2 .5-.5 .2h-1.5l-.5-.2-.2-.5v-2zM317.6 92.8l.5-.2h1.5l.5 .2 .2 .5v2l-.2 .5-.5 .2h-1.5l-.5-.2-.2-.5v-2zM323.6 92.8l.5-.2h1.4l.6 .2 .2 .5v2l-.2 .5-.6 .2h-1.4l-.5-.2-.2-.5v-2zM338 89.7l.6-.2h4a.9 .9 0 0 1 .9 .9v3.9a.9 .9 0 0 1-.9 .9h-4a.9 .9 0 0 1-.9-.9v-3.9zM387.4 88.3h6.2v6.2h-6.2zM303.2 110.9l.5-.2h1.4l.5 .2 .3 .5v2l-.3 .5-.5 .2h-1.4l-.5-.2-.2-.5v-2zM309.1 110.9l.5-.2h1.5l.5 .2 .2 .5v2l-.2 .5-.5 .2h-1.5l-.5-.2-.2-.5v-2zM318.1 110.4l.6-.2h1.6a.81 .81 0 0 1 .8 .8v2.7a.81 .81 0 0 1-.8 .8h-1.6a.81 .81 0 0 1-.8-.8v-2.7zM330 110.4l.6-.2h1.6a.81 .81 0 0 1 .8 .8v2.7a.81 .81 0 0 1-.8 .8h-1.6a.81 .81 0 0 1-.8-.8v-2.7zM371.8 118.1l.5-.2h1.5l.5 .2 .2 .5v2l-.2 .5-.5 .2h-1.5l-.5-.2-.2-.5v-2zM377.8 118.1l.5-.2h1.5l.5 .2 .2 .5v2l-.2 .5-.5 .2h-1.5l-.5-.2-.2-.5v-2z"/>
<path d="M307.5 131.1l.6-.3h2.4a.9 .9 0 0 1 .9 .9v4.7a.9 .9 0 0 1-.9 .9h-2.4a.9 .9 0 0 1-.9-.9v-4.7zM318.1 131.1l.7-.3h2.3a.9 .9 0 0 1 .9 .9v4.7a.9 .9 0 0 1-.9 .9h-2.3a.9 .9 0 0 1-.9-.9v-4.7zM379.1 128.9l.5-.2h1.4l.5 .2 .2 .6v1.9l-.2 .6-.5 .2h-1.4l-.5-.2-.2-.6v-1.9zM385 128.9l.5-.2h1.5l.5 .2 .2 .6v1.9l-.2 .6-.5 .2h-1.5l-.5-.2-.2-.6v-1.9zM391 137.2h6.2v6.2h-6.2zM304.4 144.2h2v1.4h-2zM312 144.2h2v1.4h-2zM369 142l.6-.3h2.3a.9 .9 0 0 1 .9 .9v4.6a.9 .9 0 0 1-.9 .9h-2.3a.9 .9 0 0 1-.9-.9v-4.6zM379.6 142l.6-.3h2.3a.9 .9 0 0 1 .9 .9v4.6a.9 .9 0 0 1-.9 .9h-2.3a.9 .9 0 0 1-.9-.9v-4.6z"/>
<circle cx="394.1" cy="69" r="4"/>
<circle cx="368.1" cy="92.4" r="2.89"/>
<circle cx="292.9" cy="106.1" r="3.1"/>
<circle cx="340.6" cy="101.5" r="2.89"/>
<circle cx="340.6" cy="110.7" r="2.89"/>
<circle cx="368.1" cy="101.5" r="2.89"/>
<circle cx="368.1" cy="110.7" r="2.89"/>
<circle cx="390.5" cy="118.9" r="3.1"/>
<circle cx="390.5" cy="100.6" r="3.1"/>
<circle cx="390.5" cy="109.7" r="3.1"/>
<circle cx="292.9" cy="148.5" r="4"/>
<circle cx="394.1" cy="149.5" r="3.1"/>
</g>
<g fill="#000">
<circle cx="394.1" cy="69" r="4"/>
<circle cx="292.9" cy="96.9" r="1.82"/>
<circle cx="340.6" cy="92.4" r="1.46"/>
<circle cx="368.1" cy="92.4" r="1.46"/>
<circle cx="390.5" cy="91.4" r="1.82"/>
<circle cx="292.9" cy="106.1" r="1.82"/>
<circle cx="340.6" cy="110.7" r="1.46"/>
<circle cx="340.6" cy="101.5" r="1.46"/>
<circle cx="368.1" cy="101.5" r="1.46"/>
<circle cx="368.1" cy="110.7" r="1.46"/>
<circle cx="390.5" cy="100.6" r="1.82"/>
<circle cx="390.5" cy="109.7" r="1.82"/>
<circle cx="390.5" cy="118.9" r="1.82"/>
<circle cx="292.9" cy="148.5" r="4"/>
<circle cx="394.1" cy="140.3" r="1.82"/>
<circle cx="394.1" cy="149.5" r="1.82"/>
</g>
<g fill="none" stroke="#000" stroke-width=".43">
<path d="M304 69.6h-9.7v6.1h9.7M312 73h5.2M312 79.5h5.2M377.3 78h1.1M379.2 70.8h1M379.2 74.5h1M292.9 92h-5v4.9M300.3 84h-9.6v6.2h9.6M306.5 92.4h1.7M306.5 96.2h1.7M321 92.4h1.7M321 96.2h1.7"/>
<path d="M344.8 87.6h6a3.6 3.6 0 0 0 3.6 3.6 3.6 3.6 0 0 0 3.6-3.6h5.9v27.9h-19.1zM377.3 81.7h1.1M385.5 96h10v27.9h-10zM390.5 86.4h-5v5M287.9 101.5h10v9.6h-10zM306.5 110.5h1.7M306.5 114.3h1.7M331.4 108.8h-14.5v7.2h14.5M375.2 117.7h1.7M312 130.8h5.2M312 137.4h5.2M375.2 121.5h1.7"/>
<path d="M382.4 128.6h1.7M382.4 132.3h1.7M394.1 135.3h-5v5M313 141.8h-9.6v6.2h9.6M373.4 141.6h5.3M373.4 148.2h5.3M389.1 144.9h10v9.6h-10z"/>
</g>
<text font-size="9.6" fill="#142633" x="12" y="17.4">Isolated MIDI input / 3.3 V UART / M1</text>
<g font-size="5.7" fill="#142633">
<text x="12" y="28.2">34 x 28 mm | Top SMT only | Square header pad = pin 1 | Separate independent project</text>
<text x="12" y="180.9">CONNECTOR PIN MAP — USE NUMBERED PADS, NOT SCREEN LEFT/RIGHT</text>
</g>
<g font-size="5.4" fill="#142633">
<text x="12" y="192.6">J202</text>
<text x="147" y="192.6">J101</text>
<text x="282" y="192.6">J203</text>
</g>
<g font-size="5.1" fill="#142633">
<text x="12" y="44.1">FRONT / COPPER</text>
<text x="147" y="44.1">BACK / VIEWED FROM BACK</text>
<text x="282" y="44.1">TOP / COMPONENT REFERENCES</text>
</g>
<text font-size="4.8" fill="#142633" x="12" y="282.6">SMT: 14 placements; manual fit: J101, J202, J203, U201</text>
<g font-size="4.5" fill="#142633">
<text x="12" y="199.8">1=MIDI_4 2=MIDI_5</text>
<text x="147" y="199.8">1=+5V 2=+3V3</text>
<text x="282" y="199.8">1=CHASSIS 2=GND</text>
<text x="147" y="207">3=GND 4=MIDI_RX</text>
<text x="12" y="290.1">Check IC pin 1 / diode / electrolytic polarity in JLCPCB preview. See module README for jumpers, power and commissioning.</text>
</g>
</svg>
